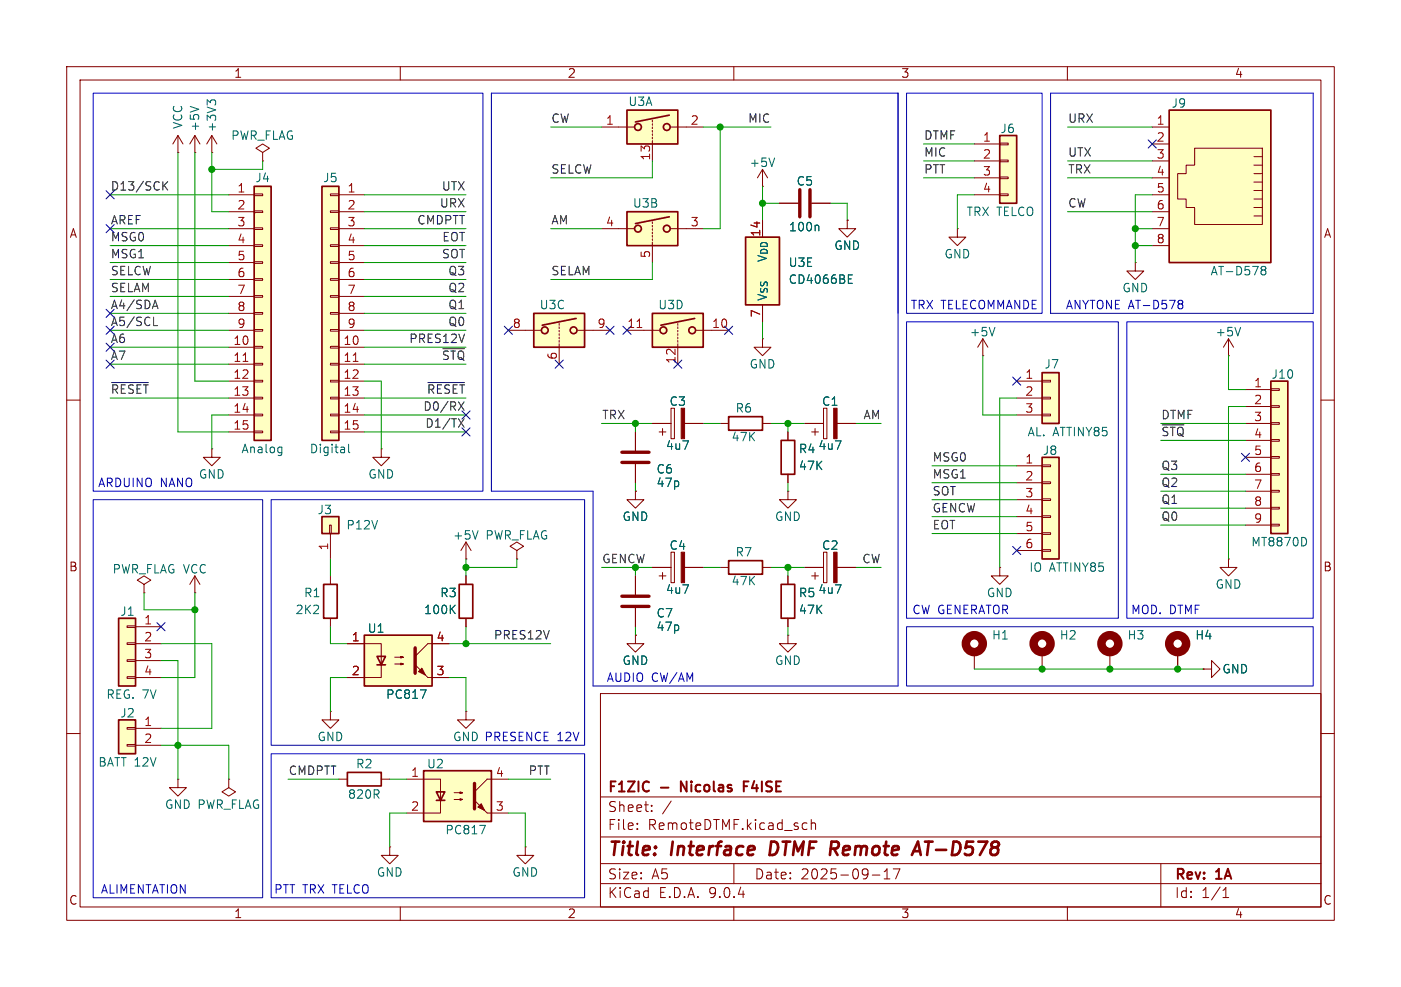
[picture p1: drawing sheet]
<svg xmlns="http://www.w3.org/2000/svg" width="210mm" height="148mm" viewBox="0 0 210 148" stroke-linecap="round" stroke-linejoin="round" font-family="sans-serif">
<g fill="none" stroke="#840000" stroke-width=".15">
<path d="M10 10h190v128h-190zM12 12h186v124h-186zM60 10v2M110 10v2M160 10v2M127 33v1.3h1.3l-1.3 1.3-1.3-1.3h1.3M127 33h.1M10 60h2M198 60h2M10 110h2M69.8 106.7v1.3h1.3l-1.3 1.2-1.2-1.2h1.2M69.8 106.7h.1"/>
<path d="M90 104h108v32h-108zM90 119.5h108M198 110h2M60 136v2M90 132.5h108M90 129.5h108M90 125.5h108M95.5 124.2v.2M95.5 123.5v.1M97.7 121.5v.2M97.7 120.8v.1M100.6 120.1l-1.3 1.9"/>
<path d="M110 136v2M110 129.5v3M120.5 123.4l.5 .1M121 124.3l-.5 .1M121.6 123.5a.37 .37 0 0 1 .7 .1v.8M121.6 122.9v1.5M130.8 131.2h1.1M132.5 131.8h.9M132.5 130.7l.5-.4v1.5M133.9 130.3h1l-.6 1.5M160 136v2M174 129.5v6.5"/>
<path d="M183.3 134.6h.9M183.3 133.5l.5-.4v1.5"/>
</g>
<path d="M115.6 126.2l-.2 2h.4M136.7 128.2l.9-2 .4 2M136.9 127.6h1" fill="none" stroke="#840000" stroke-width=".4"/>
<path d="M99.1 118.1h1.1M102.1 118.7v-1.5l.8 1.5M111.5 117.9h.5M112.2 117.2h-.7v1.5" fill="none" stroke="#840000" stroke-width=".3"/>
<path d="M156.2 55.9h2.5v7.6h-2.5z" fill="#ffffc2"/>
<path d="M156.2 55.9h2.5v7.6h-2.5z" fill="none" stroke="#840000" stroke-width=".25"/>
<path d="M152.4 57.2h3.8M152.4 59.7h3.8M156.2 57h1.3v.3h-1.3zM156.2 59.6h1.3v.2h-1.3zM152.4 62.2h3.8M156.2 62.1h1.3v.3h-1.3zM78.7 127v1.3h1.3l-1.3 1.2-1.2-1.2h1.2M78.7 127h.1" fill="none" stroke="#840000" stroke-width=".15"/>
<path d="M63.5 115.6h10.2v7.6h-10.2z" fill="#ffffc2"/>
<path d="M63.5 115.6h10.2v7.6h-10.2zM65.4 118.7h1.3l-.7 1.3zM65.4 120h1.3" fill="none" stroke="#840000" stroke-width=".25"/>
<path d="M61 116.8h5v5.1h-5M68.1 118.9h1.2l-.3 .1v-.3l.3 .2M68.1 119.9h1.2l-.3 .1v-.2l.3 .1M76.2 116.8h-3.2l-1.9 1.9M73 121.9h3.2" fill="none" stroke="#840000" stroke-width=".15"/>
<path d="M71.1 117.5v3.8" fill="none" stroke="#840000" stroke-width=".51"/>
<g fill="#840000" stroke="#840000" stroke-width=".15">
<path d="M71.6 121l.5-.5 .5 1z"/>
<path d="M71.1 120l1.9 1.9z"/>
</g>
<path d="M71.9 123.8h.9l-.6 1.2" fill="none" stroke="#006464" stroke-width=".15"/>
<path d="M156.2 68.6h2.5v15.2h-2.5z" fill="#ffffc2"/>
<path d="M156.2 68.6h2.5v15.2h-2.5zM52.1 115.8h5v2.1h-5z" fill="none" stroke="#840000" stroke-width=".25"/>
<g fill="none" stroke="#840000" stroke-width=".15">
<path d="M116.8 30.5h2.8M121.7 30.5h2.8M147.3 53.3h.1M147.3 50.8l-.7 1.3M147.3 50.8l.8 1.3M147.3 50.8v2.5M184.1 53.3h.1M184.1 50.8l-.7 1.3M184.1 50.8l.8 1.3M184.1 50.8v2.5M152.4 69.9h3.8M152.4 72.4h3.8"/>
<path d="M152.4 74.9h3.8M152.4 77.5h3.8M156.2 69.7h1.3v.3h-1.3zM156.2 72.3h1.3v.2h-1.3zM156.2 74.8h1.3v.3h-1.3zM156.2 77.3h1.3v.3h-1.3zM156.2 79.9h1.3v.2h-1.3zM152.4 80h3.8M152.4 82.6h3.8M156.2 82.4h1.3v.3h-1.3zM50.8 116.8h1.3M57.1 116.8h1.3"/>
</g>
<path d="M122.6 33.8l.1 .2v.6M149.1 49.1l-.4 1.3M186 49.1l-.5 1.3" fill="none" stroke="#006464" stroke-width=".15"/>
<path d="M119.9 28.4v4.1M121.4 28.4v4.1" fill="none" stroke="#840000" stroke-width=".51"/>
<path d="M111.8 35.6h5v10.1h-5z" fill="#ffffc2"/>
<path d="M111.8 35.6h5v10.1h-5z" fill="none" stroke="#840000" stroke-width=".25"/>
<path d="M114.3 45.7v2.6M21.6 87.6l1-.6-1-.6-1 .6 1 .6v1.3M21.6 88.9h.1M29.2 88.9h.1M29.2 86.4l.8 1.2M29.2 86.4l-.8 1.2M29.2 86.4v2.5M34.3 116.8v1.3l1 .6-1 .7-1-.7 1-.6M34.3 116.8h.1" fill="none" stroke="#840000" stroke-width=".15"/>
<path d="M127.2 41.8h.4M127.2 42.5h.6M127.2 41.2h.6" fill="none" stroke="#006464" stroke-width=".15"/>
<path d="M17.8 108h2.5v5h-2.5z" fill="#ffffc2"/>
<path d="M117.1 66h2v5.1h-2zM17.8 108h2.5v5h-2.5z" fill="none" stroke="#840000" stroke-width=".25"/>
<g fill="none" stroke="#840000" stroke-width=".15">
<path d="M57.1 67.3v1.3h1.3l-1.3 1.3-1.2-1.3h1.2M57.1 67.3h.1M95.2 64.8v2.8M95.2 69.6v2.8M118.1 64.8v1.2M118.1 71.1v1.3M120.6 63.5h2.8M121.7 64.8h1M122.2 64.3v1M123.4 61.2h.6v4.6h-.6zM125.5 63.5h2.8M19 109.1h1.3v.2h-1.3z"/>
<path d="M19 111.6h1.3v.3h-1.3zM20.3 109.2h3.8M20.3 111.8h3.8M26.7 116.8v1.3h-1.3l1.3 1.3 1.2-1.3h-1.2M26.7 116.8h.1"/>
</g>
<path d="M93.2 67.8h4.1M93.2 69.3h4.1" fill="none" stroke="#840000" stroke-width=".51"/>
<path d="M125 61.2h.5v4.6h-.5z" fill="#840000" stroke="#840000" stroke-width=".15"/>
<path d="M149.9 20.3h2.5v10.2h-2.5z" fill="#ffffc2"/>
<path d="M149.9 20.3h2.5v10.2h-2.5zM109.2 84.1h5.1v2h-5.1zM117.1 87.6h2v5.1h-2z" fill="none" stroke="#840000" stroke-width=".25"/>
<g fill="none" stroke="#840000" stroke-width=".15">
<path d="M143.5 34.3v1.3h1.3l-1.3 1.2-1.3-1.2h1.3M143.5 34.3h.1M146 21.6h3.9M146 24.1h3.9M146 26.7h3.9M146 29.2h3.9M149.9 21.5h1.2v.2h-1.2zM149.9 24h1.2v.3h-1.2zM149.9 26.5h1.2v.3h-1.2zM149.9 29.1h1.2v.2h-1.2zM107.9 85.1h1.3M114.3 85.1h1.3"/>
<path d="M118.1 95.3v1.2h1.3l-1.3 1.3-1.3-1.3h1.3M118.1 95.3h.1M118.1 86.4v1.2M118.1 92.7v1.3"/>
</g>
<path d="M175.3 16.5h15.2v22.9h-15.2z" fill="#ffffc2"/>
<g fill="none" stroke="#840000" stroke-width=".15">
<path d="M172.7 19.1h2.6M172.7 36.8h2.6M172.7 34.3h2.6M172.7 31.8h2.6M172.7 29.2h2.6M172.7 26.7h2.6M172.7 24.1h2.6M172.7 21.6h2.6M179.1 22.2h10.1v11.5h-10.1v-2.6h-1.3v-1.3h-1.3v-3.8h1.3v-1.2h1.3zM188 28.6h1.2M188 27.3h1.2M188 26h1.2"/>
<path d="M188 24.8h1.2M188 23.5h1.2M188 29.8h1.2M188 32.4h1.2M188 31.1h1.2M120.6 85.1h2.8M121.7 86.4h1M122.2 85.9v1M123.4 82.8h.6v4.6h-.6zM125.5 85.1h2.8"/>
</g>
<path d="M175.3 16.5h15.2v22.9h-15.2z" fill="none" stroke="#840000" stroke-width=".25"/>
<path d="M189.3 40.5l-.3-.2 .3-.4h.2l.3 .3-.3 .3M189.3 40.5l-.3 .2 .1 .4 .2 .1h.3l.2-.2v-.3l-.3-.2M189.3 40.5h.2" fill="none" stroke="#006464" stroke-width=".15"/>
<path d="M125 82.8h.5v4.6h-.5z" fill="#840000" stroke="#840000" stroke-width=".15"/>
<path d="M17.8 92.7h2.5v10.2h-2.5z" fill="#ffffc2"/>
<path d="M17.8 92.7h2.5v10.2h-2.5z" fill="none" stroke="#840000" stroke-width=".25"/>
<g fill="none" stroke="#840000" stroke-width=".15">
<path d="M170.2 39.4v1.2h1.2l-1.2 1.3-1.3-1.3h1.3M170.2 39.4h.1M95.2 73.7v1.2h1.3l-1.3 1.3-1.2-1.3h1.2M95.2 73.7h.1M118.1 73.7v1.2h1.3l-1.3 1.3-1.3-1.3h1.3M118.1 73.7h.1M19 93.9h1.3v.2h-1.3zM19 96.4h1.3v.2h-1.3zM19 98.9h1.3v.3h-1.3zM20.3 94h3.8M20.3 96.5h3.8M20.3 99.1h3.8"/>
<path d="M95.2 95.3v1.2h1.3l-1.3 1.3-1.2-1.3h1.2M95.2 95.3h.1M95.2 86.4v2.8M95.2 91.2v2.8M97.8 85.1h2.8M98.8 86.4h1M99.3 85.9v1M100.6 82.8h.5v4.6h-.5zM102.6 85.1h2.8M146 97.8v2.5M149.9 85.1v1.3h1.2l-1.2 1.2-1.3-1.2h1.3M149.9 85.1h.1"/>
<path d="M19 101.5h1.3v.2h-1.3zM20.3 101.6h3.8"/>
</g>
<path d="M93.2 89.4h4.1M93.2 90.9h4.1" fill="none" stroke="#840000" stroke-width=".51"/>
<circle cx="146" cy="96.5" r="1.27" fill="none" stroke="#840000" stroke-width="1.3"/>
<path d="M102.1 82.8h.5v4.6h-.5z" fill="#840000" stroke="#840000" stroke-width=".15"/>
<path d="M94 31.8h7.6v5h-7.6z" fill="#ffffc2"/>
<g fill="none" stroke="#840000" stroke-width=".15">
<path d="M26.7 22.9h.1M26.7 20.3l.7 1.3M26.7 20.3l-.8 1.3M26.7 20.3v2.6M29.2 22.9h.1M29.2 20.3l.8 1.3M29.2 20.3l-.8 1.3M29.2 20.3v2.6M31.7 22.9h.1M31.7 20.3l-.7 1.3M31.7 20.3l.8 1.3M31.7 20.3v2.6"/>
<path d="M90.2 34.3h4.8M97.8 33.3v.2M97.8 33.8v.2M97.8 34.3v.2M97.8 34.8v.3M97.8 35.3v.3M97.8 35.8v.3M97.8 36.3v3.1M100.6 34.3h4.8M156.2 97.8v2.5M166.4 97.8v2.5M176.5 97.8v2.5"/>
<path d="M184.1 83.8v1.3h1.3l-1.3 1.3-1.2-1.3h1.2M184.1 83.8h.1M180.3 100.3h1.3v-1.2l1.3 1.2-1.3 1.3v-1.3M180.3 100.3h.1"/>
</g>
<g fill="none" stroke="#840000" stroke-width=".25">
<path d="M94 31.8h7.6v5h-7.6zM100.3 32.5l-5.1 1"/>
<circle cx="95.6" cy="34.3" r=".51"/>
<circle cx="99.9" cy="34.3" r=".51"/>
</g>
<path d="M28.5 16l1.3 .4M31.5 15.4l-.4-.4v.8M31.5 15.2l.3-.2h.3l.2 .2" fill="none" stroke="#006464" stroke-width=".15"/>
<g fill="none" stroke="#840000" stroke-width="1.3">
<circle cx="156.2" cy="96.5" r="1.27"/>
<circle cx="166.4" cy="96.5" r="1.27"/>
<circle cx="176.5" cy="96.5" r="1.27"/>
</g>
<path d="M54.6 95.3h10.2v7.6h-10.2z" fill="#ffffc2"/>
<path d="M48.5 87.6h2v5.1h-2zM54.6 95.3h10.2v7.6h-10.2zM56.5 98.4h1.3l-.7 1.3zM56.5 99.7h1.3" fill="none" stroke="#840000" stroke-width=".25"/>
<path d="M49.5 86.4v1.2M49.5 92.7v1.3M52.1 96.5h5v5.1h-5M59.2 98.6h1.3l-.4 .1v-.3l.4 .2M59.2 99.6h1.3l-.4 .1v-.3l.4 .2M67.3 96.5h-3.2l-1.9 1.9M64.1 101.6h3.2" fill="none" stroke="#840000" stroke-width=".15"/>
<path d="M62.2 97.2v3.8" fill="none" stroke="#840000" stroke-width=".51"/>
<g fill="#840000" stroke="#840000" stroke-width=".15">
<path d="M62.7 100.7l.5-.5 .6 1z"/>
<path d="M62.2 99.7l1.9 1.9z"/>
</g>
<path d="M63 103.4h.9l-.6 1.3" fill="none" stroke="#006464" stroke-width=".15"/>
<path d="M48.3 77.5h2.5v2.5h-2.5z" fill="#ffffc2"/>
<path d="M48.3 77.5h2.5v2.5h-2.5z" fill="none" stroke="#840000" stroke-width=".25"/>
<path d="M49.4 78.7h.3v1.3h-.3zM49.5 80v3.8" fill="none" stroke="#840000" stroke-width=".15"/>
<path d="M190.5 57.2h2.5v22.8h-2.5z" fill="#ffffc2"/>
<path d="M190.5 57.2h2.5v22.8h-2.5z" fill="none" stroke="#840000" stroke-width=".25"/>
<g fill="none" stroke="#840000" stroke-width=".15">
<path d="M186.7 58.4h3.8M190.5 58.3h1.3v.2h-1.3zM186.7 61h3.8M186.7 63.5h3.8M186.7 66h3.8M186.7 68.6h3.8M186.7 71.1h3.8M186.7 73.7h3.8M186.7 76.2h3.8M186.7 78.7h3.8M190.5 60.8h1.3v.3h-1.3zM190.5 63.4h1.3v.2h-1.3z"/>
<path d="M190.5 65.9h1.3v.3h-1.3zM190.5 68.5h1.3v.2h-1.3zM190.5 71h1.3v.2h-1.3zM190.5 73.5h1.3v.3h-1.3zM190.5 76.1h1.3v.2h-1.3zM190.5 78.6h1.3v.3h-1.3zM49.5 106.7v1.3h1.3l-1.3 1.2-1.2-1.2h1.2M49.5 106.7h.1"/>
</g>
<path d="M195.7 80.8l.1 .3-.1 .6" fill="none" stroke="#006464" stroke-width=".15"/>
<path d="M48.3 27.9h2.5v38.1h-2.5z" fill="#ffffc2"/>
<path d="M48.3 27.9h2.5v38.1h-2.5z" fill="none" stroke="#840000" stroke-width=".25"/>
<g fill="none" stroke="#840000" stroke-width=".15">
<path d="M49.5 29.1h1.3v.2h-1.3zM49.5 31.6h1.3v.3h-1.3zM49.5 34.2h1.3v.2h-1.3zM49.5 36.7h1.3v.3h-1.3zM49.5 39.2h1.3v.3h-1.3zM50.8 29.2h3.8M50.8 31.8h3.8M50.8 34.3h3.8M50.8 36.8h3.8M50.8 39.4h3.8M49.5 41.8h1.3v.2h-1.3zM49.5 44.3h1.3v.3h-1.3z"/>
<path d="M49.5 46.9h1.3v.2h-1.3zM49.5 49.4h1.3v.3h-1.3zM49.5 51.9h1.3v.3h-1.3zM49.5 54.5h1.3v.2h-1.3zM49.5 57h1.3v.3h-1.3zM49.5 59.6h1.3v.2h-1.3zM50.8 41.9h3.8M50.8 44.5h3.8M50.8 47h3.8M50.8 49.5h3.8M50.8 52.1h3.8M50.8 54.6h3.8"/>
<path d="M50.8 57.2h3.8M50.8 59.7h3.8M49.5 62.1h1.3v.3h-1.3zM49.5 64.6h1.3v.3h-1.3zM50.8 62.2h3.8M50.8 64.8h3.8"/>
</g>
<path d="M52.9 54.2h.8" fill="none" stroke="#a90000" stroke-width=".15"/>
<path d="M52.3 66.6v1.1l.1 .2" fill="none" stroke="#006464" stroke-width=".15"/>
<path d="M94 16.5h7.6v5.1h-7.6z" fill="#ffffc2"/>
<g fill="none" stroke="#840000" stroke-width=".15">
<path d="M90.2 19.1h4.8M97.8 18v.3M97.8 18.5v.3M97.8 19.1v.2M97.8 19.6v.2M100.6 19.1h4.8M97.8 20.1v.2M97.8 20.6v.2M97.8 21.1v3M69.8 83.8h.1M69.8 81.3v2.5M69.8 86.4v1.2"/>
<path d="M69.8 92.7v1.3M69.8 81.3l.8 1.3M69.8 81.3l-.7 1.3"/>
</g>
<g fill="none" stroke="#840000" stroke-width=".25">
<path d="M94 16.5h7.6v5.1h-7.6zM100.3 17.3l-5.1 1M68.8 87.6h2.1v5.1h-2.1z"/>
<circle cx="95.6" cy="19.1" r=".51"/>
<circle cx="99.9" cy="19.1" r=".51"/>
</g>
<path d="M71.7 79.6l-.5 1.2M67.7 91.3l.5 .7M68.2 90.7l-.7 .8" fill="none" stroke="#006464" stroke-width=".15"/>
<path d="M80 47h7.6v5.1h-7.6z" fill="#ffffc2"/>
<g fill="none" stroke="#840000" stroke-width=".15">
<path d="M39.4 22.9l1-.7-1-.6-1 .6 1 .7v1.2M39.4 24.1h.1M114.3 27.9h.1M114.3 25.4l.8 1.3M114.3 25.4l-.8 1.3M114.3 25.4v2.5M76.2 49.5h4.8M83.8 48.5v.3M83.8 49v.3M83.8 49.5v.3M83.8 50v.3M83.8 50.5v.3"/>
<path d="M83.8 51.1v.2M83.8 51.6v3M86.6 49.5h4.8M114.3 50.8v1.3h1.3l-1.3 1.2-1.3-1.2h1.3M114.3 50.8h.1M77.5 82.6l1-.7-1-.6-1 .6 1 .7v1.2M77.5 83.8h.1M58.4 127v1.3h1.3l-1.3 1.2-1.3-1.2h1.3M58.4 127h.1"/>
</g>
<g fill="none" stroke="#840000" stroke-width=".25">
<path d="M80 47h7.6v5.1h-7.6zM86.4 47.8l-5.1 1"/>
<circle cx="81.7" cy="49.5" r=".51"/>
<circle cx="86" cy="49.5" r=".51"/>
</g>
<path d="M116.1 23.7l-.4 1.3" fill="none" stroke="#006464" stroke-width=".15"/>
<path d="M38.1 27.9h2.5v38.1h-2.5z" fill="#ffffc2"/>
<path d="M38.1 27.9h2.5v38.1h-2.5zM109.2 62.5h5.1v2h-5.1z" fill="none" stroke="#840000" stroke-width=".25"/>
<g fill="none" stroke="#840000" stroke-width=".15">
<path d="M34.3 29.2h3.8M34.3 31.8h3.8M34.3 34.3h3.8M34.3 36.8h3.8M34.3 39.4h3.8M38.1 29.1h1.3v.2h-1.3zM38.1 31.6h1.3v.3h-1.3zM38.1 34.2h1.3v.2h-1.3zM38.1 36.7h1.3v.3h-1.3zM38.1 39.2h1.3v.3h-1.3zM34.3 41.9h3.8M34.3 44.5h3.8"/>
<path d="M34.3 47h3.8M34.3 49.5h3.8M34.3 52.1h3.8M34.3 54.6h3.8M34.3 57.2h3.8M34.3 59.7h3.8M38.1 41.8h1.3v.2h-1.3zM38.1 44.3h1.3v.3h-1.3zM38.1 46.9h1.3v.2h-1.3zM38.1 49.4h1.3v.3h-1.3zM38.1 51.9h1.3v.3h-1.3zM38.1 54.5h1.3v.2h-1.3z"/>
<path d="M38.1 57h1.3v.3h-1.3zM38.1 59.6h1.3v.2h-1.3zM31.7 67.3v1.3h1.3l-1.3 1.3-1.2-1.3h1.2M31.7 67.3h.1M34.3 62.2h3.8M34.3 64.8h3.8M38.1 62.1h1.3v.3h-1.3zM38.1 64.6h1.3v.3h-1.3zM97.8 63.5h2.8M98.8 64.8h1M99.3 64.3v1M100.6 61.2h.5v4.6h-.5z"/>
<path d="M102.6 63.5h2.8M107.9 63.5h1.3M114.3 63.5h1.3"/>
</g>
<path d="M36.4 54.2h.8" fill="none" stroke="#a90000" stroke-width=".15"/>
<path d="M41.9 67l.3 .1M42.2 67v1.1l-.2 .2M42.2 67.8l-.3 .1" fill="none" stroke="#006464" stroke-width=".15"/>
<path d="M102.1 61.2h.5v4.6h-.5z" fill="#840000" stroke="#840000" stroke-width=".15"/>
<path d="M97.8 47h7.6v5.1h-7.6z" fill="#ffffc2"/>
<g fill="none" stroke="#840000" stroke-width=".15">
<path d="M116.8 30.5h2.8M121.7 30.5h2.8M127 33h.1M94 49.5h4.8M101.6 48.5v.3M101.6 49v.3M101.6 49.5v.3M101.6 50v.3M101.6 50.5v.3M101.6 51.1v.2M101.6 51.6v3M104.4 49.5h4.8"/>
<path d="M114.3 45.7v2.6M95.2 73.7h.1M95.2 64.8v2.8M95.2 69.6v2.8M97.8 63.5h2.8M102.6 63.5h2.8M118.1 64.8v1.2M118.1 71.1v1.3M120.6 63.5h2.8M125.5 63.5h2.8M52.1 96.5h2.5M64.8 96.5h2.5"/>
<path d="M69.8 86.4v1.2M69.8 92.7v1.3M95.2 95.3h.1M95.2 86.4v2.8M95.2 91.2v2.8M97.8 85.1h2.8M102.6 85.1h2.8M118.1 86.4v1.2M118.1 92.7v1.3M120.6 85.1h2.8M125.5 85.1h2.8M176.5 97.8v2.5"/>
<path d="M52.1 101.6h2.5M64.8 101.6h2.5M180.3 100.3h.1"/>
</g>
<g fill="none" stroke="#840000" stroke-width=".25">
<path d="M97.8 47h7.6v5.1h-7.6zM104.1 47.8l-5 1"/>
<circle cx="99.4" cy="49.5" r=".51"/>
<circle cx="103.8" cy="49.5" r=".51"/>
</g>
<path d="M95.5 49.1h.7" fill="none" stroke="#a90000" stroke-width=".15"/>
<g fill="none" stroke="#0f0f0f" stroke-width=".15">
<path d="M24.6 27.8l.5 .7M25.1 27.2l-.7 .8M16.7 57.4h5.5M23 45.9h.6M23 48.8h.6M23.3 45l.4 1.3M64.1 57.4h5.5M66.4 52.3h3.2M68.7 60.3l.9 1.2M68.7 62.8l.9 1.3M69.6 60.3l-.9 1.2M69.6 62.8l-.9 1.3"/>
<path d="M174.2 63.7h3.3"/>
</g>
<g fill="none" stroke="#0000c2" stroke-width=".15">
<path d="M14 14h58.4v59.7h-58.4zM73.7 14h60.9v88.9h-45.7v-29.2h-15.2zM135.9 14h20.3v33h-20.3zM157.5 14h39.3v33h-39.3zM135.9 48.3h31.7v44.4h-31.7zM168.9 48.3h27.9v44.4h-27.9zM176.7 45.5l.1 .1M176.7 45.1l.4-.1 .1 .2 .1 .1-.2 .3M176.8 45.6h.3M176.8 45.6h-.1M177.1 45.6l.2 .2-.1 .4-.1 .1-.4-.1M14 74.9h25.4v59.7h-25.4z"/>
<path d="M40.6 74.9h47v36.9h-47zM135.9 94h60.9v8.9h-60.9zM40.6 113h47v21.6h-47z"/>
</g>
<g fill="none" stroke="#009600" stroke-width=".15">
<path d="M82.5 19.1h7.7M105.4 19.1h10.2M107.9 19.1v15.2h-2.5M160 19.1h12.7M16.5 39.4h17.8M16.5 29.2h17.8M16.5 34.3h17.8M16.5 36.8h17.8M26.7 22.9v41.9h7.6M29.2 22.9v34.3h5.1M31.7 22.9v8.9h2.6M39.4 24.1v1.3h-7.7"/>
<path d="M54.6 39.4h15.2M54.6 29.2h15.2M54.6 34.3h15.2M54.6 31.8h15.2M54.6 36.8h15.2M82.5 34.3h7.7M97.8 39.4v2.5h-15.3M97.8 24.1v2.6h-15.3M114.3 30.5h2.5M114.3 27.9v5.1M124.5 30.5h2.5v2.5M138.4 26.7h7.6"/>
<path d="M138.4 21.6h7.6M138.4 24.1h7.6M146 29.2h-2.5v5.1M160 31.8h12.7M160 26.7h12.7M160 24.1h12.7M170.2 34.3h2.5M170.2 36.8h2.5M172.7 29.2h-2.5v10.2M16.5 49.5h17.8M16.5 47h17.8M16.5 54.6h17.8"/>
<path d="M16.5 59.7h17.8M16.5 52.1h17.8M16.5 44.5h17.8M16.5 41.9h17.8M54.6 49.5h15.2M54.6 47h15.2M54.6 54.6h15.2M54.6 59.7h15.2M54.6 52.1h15.2M54.6 57.2h2.5v10.1M54.6 44.5h15.2M54.6 41.9h15.2"/>
<path d="M114.3 48.3v2.5M147.3 53.3v8.9h5.1M152.4 59.7h-2.5v25.4M184.1 53.3v5.1h2.6M34.3 62.2h-2.6v5.1M54.6 62.2h15.2M54.6 64.8h15.2M90.2 63.5h7.6M95.2 63.5v1.3M95.2 72.4v1.3M105.4 63.5h2.5M115.6 63.5h5"/>
<path d="M118.1 63.5v1.3M118.1 72.4v1.3M128.3 63.5h3.8M139.7 74.9h12.7M139.7 77.5h12.7M139.7 69.9h12.7M139.7 72.4h12.7M174 78.7h12.7M174 73.7h12.7M174 71.1h12.7M174 66h12.7M174 63.5h12.7"/>
<path d="M174 76.2h12.7M186.7 61h-2.6v22.8M21.6 88.9v2.5h7.6M24.1 96.5h7.6v12.7h-7.6M24.1 99.1h2.6v17.7M29.2 88.9v12.7h-5.1M49.5 94v2.5h2.6M49.5 83.8v2.6M67.3 96.5h15.2M69.8 83.8v2.6M69.8 94v2.5M77.5 83.8v1.3h-7.7"/>
<path d="M90.2 85.1h7.6M95.2 85.1v1.3M95.2 94v1.3M105.4 85.1h2.5M115.6 85.1h5M118.1 85.1v1.3M118.1 94v1.3M128.3 85.1h3.8M139.7 80h12.7M24.1 111.8h10.2v5M43.2 116.8h7.6M52.1 101.6h-2.6v5.1"/>
<path d="M58.4 116.8h2.6M67.3 101.6h2.5v5.1M76.2 116.8h6.3M146 100.3h34.3M61 121.9h-2.6v5.1M76.2 121.9h2.5v5.1"/>
</g>
<g fill="none" stroke="#000084" stroke-width=".15">
<path d="M15.9 33.7l1.2 1.2M15.9 28.6l1.2 1.2M17.1 33.7l-1.2 1.2M17.1 28.6l-1.2 1.2M172.1 21l1.2 1.2M173.3 21l-1.2 1.2M15.9 51.5l1.2 1.2M15.9 54l1.2 1.2M15.9 48.9l1.2 1.2M15.9 46.4l1.2 1.2M17.1 51.5l-1.2 1.2M17.1 54l-1.2 1.2"/>
<path d="M17.1 48.9l-1.2 1.2M17.1 46.4l-1.2 1.2M75.6 48.9l1.2 1.2M76.8 48.9l-1.2 1.2M83.2 54l1.2 1.2M84.4 54l-1.2 1.2M90.8 48.9l1.2 1.2M92 48.9l-1.2 1.2M93.4 48.9l1.2 1.2M94.6 48.9l-1.2 1.2M101 54l1.2 1.2M102.2 54l-1.2 1.2"/>
<path d="M108.6 48.9l1.2 1.2M109.8 48.9l-1.2 1.2M151.8 56.5l1.2 1.3M153 56.5l-1.2 1.3M69.2 64.2l1.3 1.2M69.2 61.6l1.3 1.2M70.5 64.2l-1.3 1.2M70.5 61.6l-1.3 1.2M186.1 68l1.2 1.2M187.3 68l-1.2 1.2M23.5 93.4l1.2 1.2M24.7 93.4l-1.2 1.2"/>
<path d="M151.8 81.9l1.2 1.3M153 81.9l-1.2 1.3"/>
</g>
<path d="M122.6 33.8l.1 .2v.6M127.2 41.8h.4M127.2 42.5h.6M127.2 41.2h.6M67.7 91.3l.5 .7M68.2 90.7l-.7 .8M63 103.4h.9l-.6 1.3" fill="none" stroke="#006464" stroke-width=".15"/>
<g fill="#009600" stroke="#009600" stroke-width=".15">
<circle cx="156.2" cy="100.3" r=".46"/>
<circle cx="166.4" cy="100.3" r=".46"/>
<circle cx="114.3" cy="30.5" r=".46"/>
<circle cx="107.9" cy="19.1" r=".46"/>
<circle cx="95.2" cy="63.5" r=".46"/>
<circle cx="170.2" cy="34.3" r=".46"/>
<circle cx="170.2" cy="36.8" r=".46"/>
<circle cx="176.5" cy="100.3" r=".46"/>
<circle cx="118.1" cy="63.5" r=".46"/>
<circle cx="118.1" cy="85.1" r=".46"/>
<circle cx="95.2" cy="85.1" r=".46"/>
<circle cx="69.8" cy="96.5" r=".46"/>
<circle cx="69.8" cy="85.1" r=".46"/>
<circle cx="26.7" cy="111.8" r=".46"/>
<circle cx="29.2" cy="91.4" r=".46"/>
<circle cx="31.7" cy="25.4" r=".46"/>
</g>
<g font-size="2.8" fill="#840000">
<text x="91" y="128.9">Title:</text>
<text x="100.7" y="128.9">Interface</text>
<text x="116.2" y="128.9">DTMF Remote</text>
<text x="139.4" y="128.9">AT-D578</text>
</g>
<g font-size="2.1" fill="#840000">
<text x="91" y="119.2">F1ZIC</text>
<text x="102.7" y="119.2">Nicolas</text>
<text x="112.7" y="119.2">F4ISE</text>
<text x="91" y="124.7">File:</text>
<text x="91" y="122">Sheet:</text>
<text x="97.1" y="124.7">RemoteDTMF.kicad_sch</text>
<text x="91" y="134.9">KiCad</text>
<text x="91" y="132.1">Size:</text>
<text x="97.7" y="132.1">A5</text>
<text x="98.7" y="134.9">E.D.A.</text>
<text x="106.3" y="134.9">9.0.4</text>
<text x="113" y="132.1">Date:</text>
<text x="120" y="132.1">2025-09-17</text>
<text x="176" y="132.3">Rev:</text>
<text x="176" y="134.9">Id:</text>
<text x="180.1" y="134.9">1/1</text>
<text x="182.4" y="132.3">1A</text>
</g>
<g font-size="1.8" fill="#840000">
<text x="35" y="11.9">1</text>
<text x="85" y="11.9">2</text>
<text x="135" y="11.9">3</text>
<text x="185" y="11.9">4</text>
<text x="10.3" y="35.9">A</text>
<text x="198.4" y="35.9">A</text>
<text x="10.3" y="85.9">B</text>
<text x="198.3" y="85.9">B</text>
<text x="10.3" y="135.9">C</text>
<text x="35" y="137.9">1</text>
<text x="85" y="137.9">2</text>
<text x="135" y="137.9">3</text>
<text x="185" y="137.9">4</text>
<text x="198.3" y="135.9">C</text>
</g>
<g font-size="1.8" fill="#006464">
<text x="94.1" y="16.1">U3A</text>
<text x="175.5" y="16.4">J9</text>
<text x="27.5" y="19.4" transform="rotate(-90 27.5 19.4)">VCC</text>
<text x="30.1" y="19.8" transform="rotate(-90 30.1 19.8)">+5V</text>
<text x="32.6" y="19.9" transform="rotate(-90 32.6 19.9)">+3V3</text>
<text x="34.6" y="21.2">PWR_FLAG</text>
<text x="149.9" y="20.2">J6</text>
<text x="38.2" y="27.5">J4</text>
<text x="48.3" y="27.5">J5</text>
<text x="112.3" y="25.2">+5V</text>
<text x="119.3" y="28">C5</text>
<text x="94.8" y="31.3">U3B</text>
<text x="118.2" y="34.9">100n</text>
<text x="144.8" y="32.6">TRX TELCO</text>
<text x="118.1" y="40.2">U3E</text>
<text x="125" y="37.7">GND</text>
<text x="141.5" y="39">GND</text>
<text x="181.4" y="41.5">AT-D578</text>
<text x="80.8" y="46.6">U3C</text>
<text x="98.6" y="46.6">U3D</text>
<text x="115.2" y="45.2" transform="rotate(-90 115.2 45.2)">V_{SS}V_{DD}</text>
<text x="118.1" y="42.8">CD4066BE</text>
<text x="168.1" y="44">GND</text>
<text x="145.3" y="50.6">+5V</text>
<text x="182.1" y="50.6">+5V</text>
<text x="112.3" y="55.5">GND</text>
<text x="156.5" y="55.5">J7</text>
<text x="190.5" y="57">J10</text>
<text x="100.3" y="61.1">C3</text>
<text x="110.2" y="62.1">R6</text>
<text x="123.1" y="61.1">C1</text>
<text x="153.9" y="65.6">AL. ATTINY85</text>
<text x="29.7" y="72">GND</text>
<text x="36.1" y="68.2">Analog</text>
<text x="46.3" y="68.2">Digital</text>
<text x="55.1" y="72">GND</text>
<text x="98.3" y="71.2">C6</text>
<text x="99.7" y="67.7">4u7</text>
<text x="109.6" y="66.4">47K</text>
<text x="119.6" y="68.2">R4</text>
<text x="119.6" y="70.7">47K</text>
<text x="122.6" y="67.7">4u7</text>
<text x="156.2" y="68.4">J8</text>
<text x="47.5" y="77.3">J3</text>
<text x="98.3" y="73.3">47p</text>
<text x="51.8" y="79.6">P12V</text>
<text x="67.8" y="81.1">+5V</text>
<text x="72.7" y="81.1">PWR_FLAG</text>
<text x="93.2" y="78.3">GND</text>
<text x="100.3" y="82.7">C4</text>
<text x="110.2" y="83.7">R7</text>
<text x="116.1" y="78.3">GND</text>
<text x="123.1" y="82.7">C2</text>
<text x="187.5" y="82.1">MT8870D</text>
<text x="16.8" y="86.2">PWR_FLAG VCC</text>
<text x="45.5" y="89.8">R1</text>
<text x="65.9" y="89.8">R3</text>
<text x="99.7" y="89.3">4u7</text>
<text x="109.6" y="88">47K</text>
<text x="119.6" y="89.8">R5</text>
<text x="122.6" y="89.3">4u7</text>
<text x="147.8" y="89.8">GND</text>
<text x="154.2" y="86">IO</text>
<text x="157.3" y="86">ATTINY85</text>
<text x="182.1" y="88.5">GND</text>
<text x="17.9" y="92.6">J1</text>
<text x="44.2" y="92.3">2K2</text>
<text x="55" y="95.1">U1</text>
<text x="63.5" y="92.3">100K</text>
<text x="98.3" y="92.8">C7</text>
<text x="98.3" y="94.8">47p</text>
<text x="119.6" y="92.3">47K</text>
<text x="93.2" y="99.9">GND</text>
<text x="116.1" y="99.9">GND</text>
<text x="148.6" y="96.1">H1</text>
<text x="158.8" y="96.1">H2</text>
<text x="168.9" y="96.1">H3</text>
<text x="179.1" y="96.1">H4</text>
<text x="183.1" y="101.2">GND</text>
<text x="15.8" y="105">REG. 7V</text>
<text x="17.9" y="107.8">J2</text>
<text x="57.8" y="105">PC817</text>
<text x="47.5" y="111.4">GND</text>
<text x="14.6" y="115.2">BATT 12V</text>
<text x="52.1" y="120">820R</text>
<text x="53.3" y="115.4">R2</text>
<text x="63.9" y="115.4">U2</text>
<text x="24.6" y="121.5">GND PWR_FLAG</text>
<text x="66.7" y="125.3">PC817</text>
<text x="56.4" y="131.7">GND</text>
<text x="76.7" y="131.7">GND</text>
</g>
<g font-size="1.8" fill="#0f0f0f">
<text x="82.5" y="18.5">CW</text>
<text x="112" y="18.5">MIC</text>
<text x="138.4" y="21.1">DTMF</text>
<text x="138.4" y="23.6">MIC</text>
<text x="160" y="23.6">UTX</text>
<text x="160" y="18.5">URX</text>
<text x="16.5" y="28.7">D13/SCK</text>
<text x="66.1" y="28.7">UTX</text>
<text x="82.5" y="26.1">SELCW</text>
<text x="138.4" y="26.1">PTT</text>
<text x="160" y="26.1">TRX</text>
<text x="16.5" y="33.8">AREF</text>
<text x="62.5" y="33.8">CMDPTT</text>
<text x="65.8" y="31.2">URX</text>
<text x="82.5" y="33.8">AM</text>
<text x="160" y="31.2">CW</text>
<text x="16.5" y="41.4">SELCW</text>
<text x="16.5" y="36.3">MSG0</text>
<text x="16.5" y="38.8">MSG1</text>
<text x="66.1" y="38.8">SOT</text>
<text x="66.2" y="36.3">EOT</text>
<text x="67.1" y="41.4">Q3</text>
<text x="82.5" y="41.4">SELAM</text>
<text x="16.5" y="43.9">SELAM</text>
<text x="16.5" y="46.5">A4/SDA</text>
<text x="67.1" y="43.9">Q2</text>
<text x="67.1" y="46.5">Q1</text>
<text x="16.5" y="49">A5/SCL</text>
<text x="16.5" y="51.5">A6</text>
<text x="61.2" y="51.5">PRES12V</text>
<text x="67.1" y="49">Q0</text>
<text x="16.5" y="59.2">~{RESET}</text>
<text x="16.5" y="54.1">A7</text>
<text x="63.9" y="59.2">~{RESET}</text>
<text x="66.1" y="54.1">~{STQ}</text>
<text x="63.4" y="61.7">D0/RX</text>
<text x="63.7" y="64.2">D1/TX</text>
<text x="90.2" y="63">TRX</text>
<text x="129.3" y="63">AM</text>
<text x="174" y="63">DTMF</text>
<text x="174" y="65.5">~{STQ}</text>
<text x="139.7" y="71.9">MSG1</text>
<text x="139.7" y="69.3">MSG0</text>
<text x="174" y="70.6">Q3</text>
<text x="139.7" y="76.9">GENCW</text>
<text x="139.7" y="74.4">SOT</text>
<text x="174" y="75.7">Q1</text>
<text x="174" y="73.1">Q2</text>
<text x="139.7" y="79.5">EOT</text>
<text x="174" y="78.2">Q0</text>
<text x="90.2" y="84.6">GENCW</text>
<text x="129.2" y="84.6">CW</text>
<text x="73.9" y="96">PRES12V</text>
<text x="43.2" y="116.3">CMDPTT</text>
<text x="79.1" y="116.3">PTT</text>
</g>
<g font-size="1.8" fill="#a90000">
<text x="90.7" y="18.8">1</text>
<text x="103.4" y="18.8">2</text>
<text x="147.2" y="21.3">1</text>
<text x="147.2" y="23.9">2</text>
<text x="173.3" y="23.9">3</text>
<text x="173.3" y="21.3">2</text>
<text x="173.3" y="18.8">1</text>
<text x="35.5" y="29">1</text>
<text x="52" y="29">1</text>
<text x="97.5" y="24.2" transform="rotate(-90 97.5 24.2)">13</text>
<text x="147.2" y="26.4">3</text>
<text x="147.2" y="29">4</text>
<text x="173.3" y="29">5</text>
<text x="173.3" y="26.4">4</text>
<text x="35.5" y="31.5">2</text>
<text x="35.5" y="34">3</text>
<text x="52" y="31.5">2</text>
<text x="52" y="34">3</text>
<text x="90.7" y="34">4</text>
<text x="103.4" y="34">3</text>
<text x="114" y="35.6" transform="rotate(-90 114 35.6)">14</text>
<text x="173.3" y="34">7</text>
<text x="173.3" y="31.5">6</text>
<text x="35.5" y="36.6">4</text>
<text x="35.5" y="39.1">5</text>
<text x="35.5" y="41.7">6</text>
<text x="52" y="36.6">4</text>
<text x="52" y="39.1">5</text>
<text x="52" y="41.7">6</text>
<text x="97.5" y="38.8" transform="rotate(-90 97.5 38.8)">5</text>
<text x="173.3" y="36.6">8</text>
<text x="35.5" y="44.2">7</text>
<text x="35.5" y="46.7">8</text>
<text x="52" y="44.2">7</text>
<text x="52" y="46.7">8</text>
<text x="114" y="47.7" transform="rotate(-90 114 47.7)">7</text>
<text x="34.9" y="51.8">10</text>
<text x="35.5" y="49.3">9</text>
<text x="51.4" y="51.8">10</text>
<text x="52" y="49.3">9</text>
<text x="76.8" y="49.3">8</text>
<text x="89.5" y="49.3">9</text>
<text x="93.9" y="49.3">11</text>
<text x="106.6" y="49.3">10</text>
<text x="34.9" y="54.4">11</text>
<text x="34.9" y="56.9">12</text>
<text x="34.9" y="59.4">13</text>
<text x="51.4" y="54.4">11</text>
<text x="51.4" y="56.9">12</text>
<text x="51.4" y="59.4">13</text>
<text x="83.6" y="54" transform="rotate(-90 83.6 54)">6</text>
<text x="101.3" y="54.7" transform="rotate(-90 101.3 54.7)">12</text>
<text x="153.6" y="56.9">1</text>
<text x="153.6" y="59.4">2</text>
<text x="187.9" y="58.2">1</text>
<text x="34.9" y="62">14</text>
<text x="34.9" y="64.5">15</text>
<text x="51.4" y="62">14</text>
<text x="51.4" y="64.5">15</text>
<text x="153.6" y="62">3</text>
<text x="187.9" y="60.7">2</text>
<text x="187.9" y="63.2">3</text>
<text x="187.9" y="65.8">4</text>
<text x="153.6" y="69.6">1</text>
<text x="187.9" y="68.3">5</text>
<text x="187.9" y="70.9">6</text>
<text x="153.6" y="72.1">2</text>
<text x="153.6" y="74.7">3</text>
<text x="153.6" y="77.2">4</text>
<text x="187.9" y="73.4">7</text>
<text x="187.9" y="75.9">8</text>
<text x="49.3" y="82.6" transform="rotate(-90 49.3 82.6)">1</text>
<text x="153.6" y="79.8">5</text>
<text x="153.6" y="82.3">6</text>
<text x="187.9" y="78.5">9</text>
<text x="21.5" y="93.7">1</text>
<text x="21.5" y="96.3">2</text>
<text x="21.5" y="98.8">3</text>
<text x="21.5" y="101.3">4</text>
<text x="52.6" y="96.3">1</text>
<text x="52.6" y="101.3">2</text>
<text x="65.3" y="96.3">4</text>
<text x="65.3" y="101.3">3</text>
<text x="21.5" y="109">1</text>
<text x="21.5" y="111.5">2</text>
<text x="61.5" y="116.6">1</text>
<text x="74.2" y="116.6">4</text>
<text x="61.5" y="121.7">2</text>
<text x="74.2" y="121.7">3</text>
</g>
<g font-size="1.8" fill="#0000c2">
<text x="136.4" y="46.6">TRX TELECOMMANDE</text>
<text x="159.7" y="46.6">ANYTONE AT-D578</text>
<text x="14.6" y="73.3">ARDUINO</text>
<text x="24" y="73.3">NANO</text>
<text x="136.7" y="92.3">CW GENERATOR</text>
<text x="169.4" y="92.3">MOD. DTMF</text>
<text x="90.8" y="102.5">AUDIO CW/AM</text>
<text x="67.8" y="111.4">GND PRESENCE 12V</text>
<text x="15" y="134.2">ALIMENTATION</text>
<text x="41" y="134.2">PTT TRX TELCO</text>
</g>
</svg>
